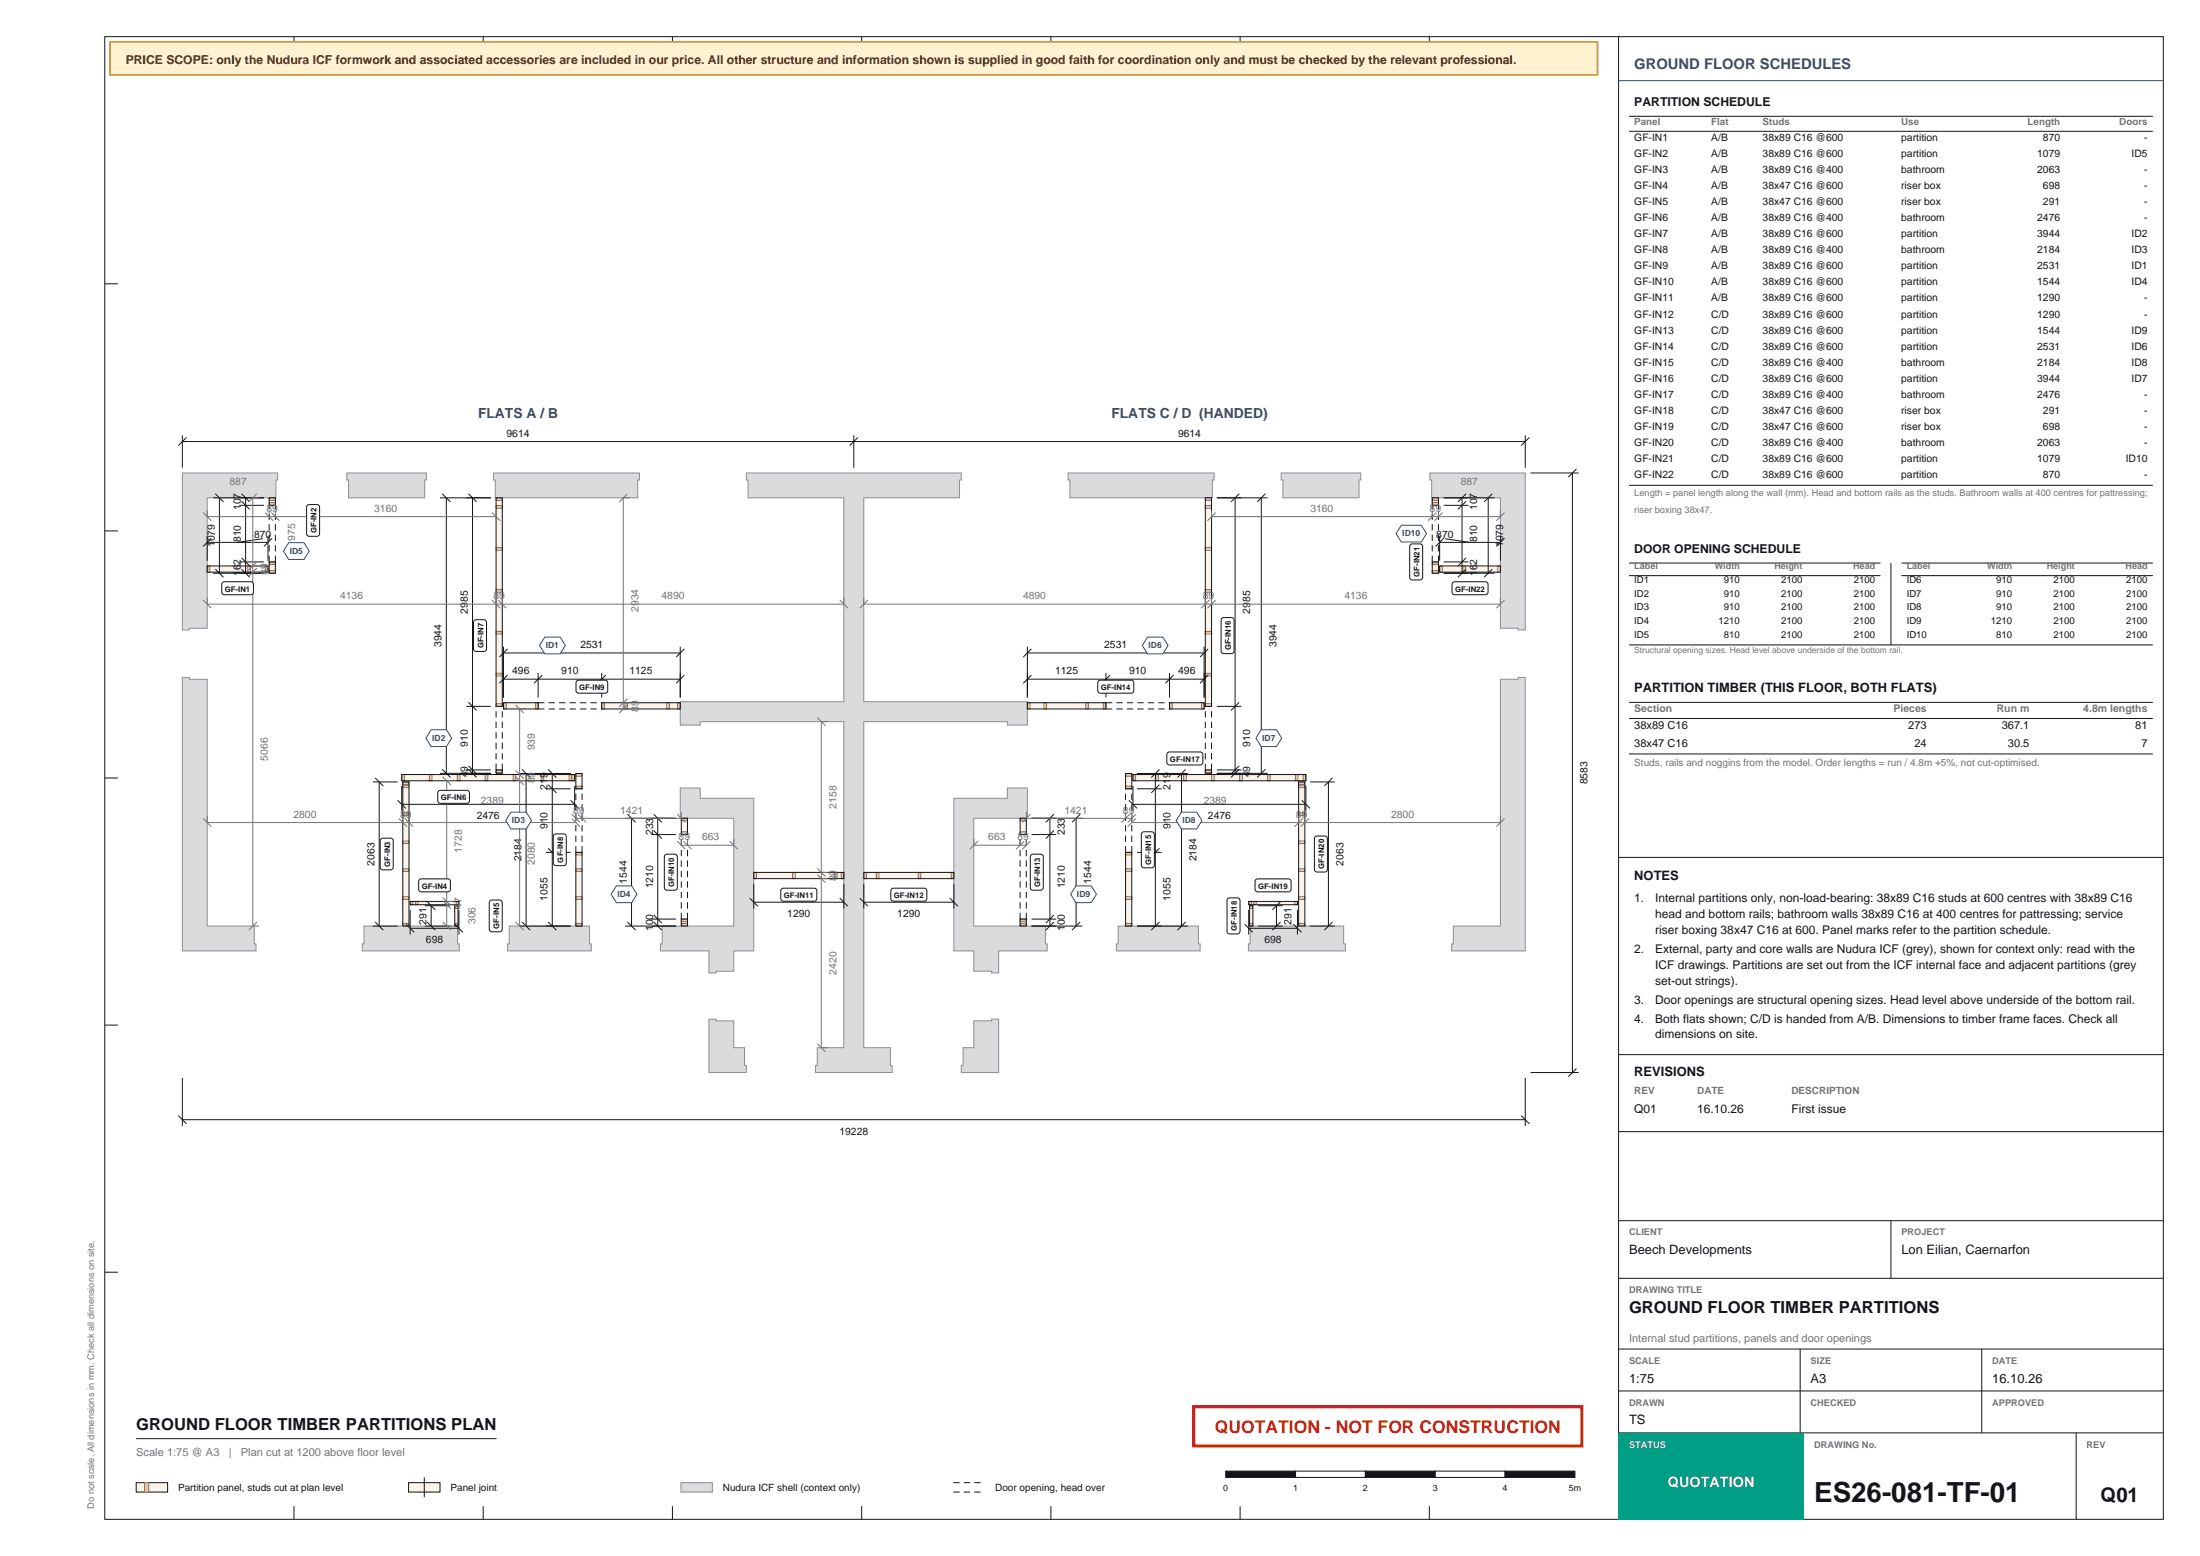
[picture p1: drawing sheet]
<svg xmlns="http://www.w3.org/2000/svg" width="420mm" height="297mm" viewBox="0 0 420 297" stroke-linecap="round" stroke-linejoin="round" font-family="sans-serif">
<g fill="none" stroke="#14141a" stroke-width=".19">
<path d="M20 7h393v283h-393zM56.1 7v2.5M92.3 7v2.5M128.4 7v2.5M164.5 7v2.5M200.6 7v2.5M236.8 7v2.5M272.9 7v2.5M309 7v283M20 54.2h2.5M20 101.3h2.5M20 148.5h2.5"/>
<path d="M20 195.7h2.5M20 242.8h2.5M56.1 287.5v2.5M92.3 287.5v2.5M128.4 287.5v2.5M164.5 287.5v2.5M200.6 287.5v2.5M236.8 287.5v2.5M272.9 287.5v2.5"/>
</g>
<path d="M21 8h284v6.3h-284z" fill-rule="evenodd" fill="#fff2d1" stroke="#cc8c1a" stroke-width=".3"/>
<g fill="#dbdbde" stroke="#8c8c94" stroke-width=".19">
<path d="M273 90.3h18.2v29.9h-1.4v-.3h-3.4v-24.9h-13.1v-3.4h-.3z" fill-rule="evenodd"/>
<path d="M286.4 129.7h3.4v-.4h1.4v52.2h-14.1v-1.3h.4v-3.4h8.9z" fill-rule="evenodd"/>
<path d="M244.6 90.3h15.2v1.3h-.4v3.4h-14.5v-3.4h-.3z" fill-rule="evenodd"/>
<path d="M238.7 176.8h17.8v3.4h.4v1.3h-18.6v-1.3h.4z" fill-rule="evenodd"/>
<path d="M203.9 90.3h27.9v1.3h-.4v3.4h-27.1v-3.4h-.4z" fill-rule="evenodd"/>
<path d="M213.5 176.8h15.3v3.4h.3v1.3h-16v-1.3h.4z" fill-rule="evenodd"/>
<path d="M182.1 152.4h10.2v-2h3.8v5.8h-10.2v20.6h13.7v3.4h.3v1.3h-9.2v4.2h-1.4v-.3h-3.4v-3.9h-3.8z" fill-rule="evenodd"/>
<path d="M142.5 90.3h41v1.3h-.3v3.4h-18.3v38.9h31.2v4.5h-3.8v-.7l-27.4 .1v62.2h5.1v3.4h.3v1.3h-14.6v-1.3h.3v-3.4h5.1v-62.2l-27.4-.1v.7h-3.8v-4.5h31.2v-38.9h-18.3v-3.4h-.3z" fill-rule="evenodd"/>
<path d="M185.9 194.9h3.4v-.4h1.4v10.2h-7.2v-1.3h.4v-3.4h2z" fill-rule="evenodd"/>
<path d="M129.9 150.4h3.8v2h10.2v29.1h-3.8v3.9h-3.4v.3h-1.4v-4.2h-9.2v-1.3h.3v-3.4h13.7v-20.6h-10.2z" fill-rule="evenodd"/>
<path d="M135.3 194.5h1.4v.4h3.4v5.1h2v3.4h.4v1.3h-7.2z" fill-rule="evenodd"/>
<path d="M94.2 90.3h27.9v1.3h-.4v3.4h-27.2v-3.4h-.3z" fill-rule="evenodd"/>
<path d="M97.2 176.8h15.3v3.4h.4v1.3h-16v-1.3h.3z" fill-rule="evenodd"/>
<path d="M69.5 176.8h17.8v3.4h.4v1.3h-18.5v-1.3h.3z" fill-rule="evenodd"/>
<path d="M66.2 90.3h15.2v1.3h-.3v3.4h-14.6v-3.4h-.3z" fill-rule="evenodd"/>
<path d="M34.8 90.3h18.2v1.3h-.3v3.4h-13.1v24.9h-3.4v.4h-1.4z" fill-rule="evenodd"/>
<path d="M34.8 129.3h1.4v.4h3.4v47.1h8.9v3.4h.4v1.3h-14.1z" fill-rule="evenodd"/>
</g>
<g fill="#faf5e8">
<path d="M96.1 134.1h6.6v1.2h-6.6z" fill-rule="evenodd"/>
<path d="M114.9 134.1h15v1.2h-15z" fill-rule="evenodd"/>
<path d="M94.7 147h1.2v.6h-1.2z" fill-rule="evenodd"/>
<path d="M94.7 95h1.2v39.8h-1.2z" fill-rule="evenodd"/>
<path d="M76.7 147.8h33v1.2h-33z" fill-rule="evenodd"/>
<path d="M76.9 149.3h1.2v27.5h-1.2z" fill-rule="evenodd"/>
<path d="M109.9 162.7h1.2v14.1h-1.2z" fill-rule="evenodd"/>
<path d="M109.9 147.6h1.2v3h-1.2z" fill-rule="evenodd"/>
<path d="M130.1 175.4h1.2v1.4h-1.2z" fill-rule="evenodd"/>
<path d="M130.1 156.2h1.2v3.1h-1.2z" fill-rule="evenodd"/>
<path d="M143.9 166.5h17.2v1.2h-17.2z" fill-rule="evenodd"/>
<path d="M51.4 107.3h1.2v2.1h-1.2z" fill-rule="evenodd"/>
<path d="M51.4 95h1.2v1.5h-1.2z" fill-rule="evenodd"/>
<path d="M39.6 108h11.6v1.2h-11.6z" fill-rule="evenodd"/>
<path d="M78.3 172.1h9.3v.6h-9.3z" fill-rule="evenodd"/>
<path d="M86.8 172.9h.6v3.9h-.6z" fill-rule="evenodd"/>
<path d="M196.1 134.1h15v1.2h-15z" fill-rule="evenodd"/>
<path d="M223.3 134.1h6.6v1.2h-6.6z" fill-rule="evenodd"/>
<path d="M230.1 147h1.2v.6h-1.2z" fill-rule="evenodd"/>
<path d="M230.1 95h1.2v39.8h-1.2z" fill-rule="evenodd"/>
<path d="M216.3 147.8h33v1.2h-33z" fill-rule="evenodd"/>
<path d="M247.9 149.3h1.2v27.5h-1.2z" fill-rule="evenodd"/>
<path d="M214.9 162.7h1.2v14.1h-1.2z" fill-rule="evenodd"/>
<path d="M214.9 147.6h1.2v3h-1.2z" fill-rule="evenodd"/>
<path d="M194.7 175.4h1.2v1.4h-1.2z" fill-rule="evenodd"/>
<path d="M194.7 156.2h1.2v3.1h-1.2z" fill-rule="evenodd"/>
<path d="M164.9 166.5h17.2v1.2h-17.2z" fill-rule="evenodd"/>
<path d="M273.4 107.3h1.2v2.1h-1.2z" fill-rule="evenodd"/>
<path d="M273.4 95h1.2v1.5h-1.2z" fill-rule="evenodd"/>
<path d="M274.8 108h11.6v1.2h-11.6z" fill-rule="evenodd"/>
<path d="M238.4 172.1h9.3v.6h-9.3z" fill-rule="evenodd"/>
<path d="M238.6 172.9h.6v3.9h-.6z" fill-rule="evenodd"/>
</g>
<g fill="#eddbb8" stroke="#9e7a4d" stroke-width=".19">
<path d="M76.7 147.8h.5v1.2h-.5z" fill-rule="evenodd"/>
<path d="M82 147.8h.5v1.2h-.5z" fill-rule="evenodd"/>
<path d="M87.3 147.8h.5v1.2h-.5z" fill-rule="evenodd"/>
<path d="M92.6 147.8h.5v1.2h-.5z" fill-rule="evenodd"/>
<path d="M98 147.8h.5v1.2h-.5z" fill-rule="evenodd"/>
<path d="M103.3 147.8h.5v1.2h-.5z" fill-rule="evenodd"/>
<path d="M108.6 147.8h.5v1.2h-.5z" fill-rule="evenodd"/>
<path d="M109.2 147.8h.5v1.2h-.5z" fill-rule="evenodd"/>
<path d="M130.1 176.3h1.2v.5h-1.2z" fill-rule="evenodd"/>
<path d="M130.1 156.2h1.2v.5h-1.2z" fill-rule="evenodd"/>
<path d="M130.1 175.4h1.2v.5h-1.2z" fill-rule="evenodd"/>
<path d="M130.1 158.8h1.2v.5h-1.2z" fill-rule="evenodd"/>
<path d="M94.7 128.5h1.2v.5h-1.2z" fill-rule="evenodd"/>
<path d="M94.7 120.5h1.2v.5h-1.2z" fill-rule="evenodd"/>
<path d="M94.7 112.5h1.2v.5h-1.2z" fill-rule="evenodd"/>
<path d="M94.7 104.5h1.2v.5h-1.2z" fill-rule="evenodd"/>
<path d="M94.7 96.5h1.2v.5h-1.2z" fill-rule="evenodd"/>
<path d="M94.7 95h1.2v.5h-1.2z" fill-rule="evenodd"/>
<path d="M94.7 147h1.2v.5h-1.2z" fill-rule="evenodd"/>
<path d="M94.7 134.3h1.2v.5h-1.2z" fill-rule="evenodd"/>
<path d="M78.3 172.1h.5v.6h-.5z" fill-rule="evenodd"/>
<path d="M79.3 172.1h.5v.6h-.5z" fill-rule="evenodd"/>
<path d="M87.1 172.1h.5v.6h-.5z" fill-rule="evenodd"/>
<path d="M39.6 108h.5v1.2h-.5z" fill-rule="evenodd"/>
<path d="M47.3 108h.5v1.2h-.5z" fill-rule="evenodd"/>
<path d="M50.7 108h.5v1.2h-.5z" fill-rule="evenodd"/>
<path d="M96.1 134.1h.5v1.2h-.5z" fill-rule="evenodd"/>
<path d="M119.3 134.1h.5v1.2h-.5z" fill-rule="evenodd"/>
<path d="M127.3 134.1h.5v1.2h-.5z" fill-rule="evenodd"/>
<path d="M129.4 134.1h.5v1.2h-.5z" fill-rule="evenodd"/>
<path d="M102.2 134.1h.5v1.2h-.5z" fill-rule="evenodd"/>
<path d="M114.9 134.1h.5v1.2h-.5z" fill-rule="evenodd"/>
<path d="M143.9 166.5h.5v1.2h-.5z" fill-rule="evenodd"/>
<path d="M151.3 166.5h.5v1.2h-.5z" fill-rule="evenodd"/>
<path d="M159.3 166.5h.5v1.2h-.5z" fill-rule="evenodd"/>
<path d="M160.6 166.5h.5v1.2h-.5z" fill-rule="evenodd"/>
<path d="M86.8 176.3h.6v.5h-.6z" fill-rule="evenodd"/>
<path d="M86.8 172.9h.6v.5h-.6z" fill-rule="evenodd"/>
<path d="M76.9 176.3h1.2v.5h-1.2z" fill-rule="evenodd"/>
<path d="M76.9 171.2h1.2v.5h-1.2z" fill-rule="evenodd"/>
<path d="M76.9 165.8h1.2v.6h-1.2z" fill-rule="evenodd"/>
<path d="M76.9 160.5h1.2v.5h-1.2z" fill-rule="evenodd"/>
<path d="M76.9 155.2h1.2v.5h-1.2z" fill-rule="evenodd"/>
<path d="M76.9 149.8h1.2v.6h-1.2z" fill-rule="evenodd"/>
<path d="M76.9 149.3h1.2v.5h-1.2z" fill-rule="evenodd"/>
<path d="M109.9 176.3h1.2v.5h-1.2z" fill-rule="evenodd"/>
<path d="M109.9 171.2h1.2v.5h-1.2z" fill-rule="evenodd"/>
<path d="M109.9 165.8h1.2v.6h-1.2z" fill-rule="evenodd"/>
<path d="M109.9 147.6h1.2v.5h-1.2z" fill-rule="evenodd"/>
<path d="M109.9 162.7h1.2v.5h-1.2z" fill-rule="evenodd"/>
<path d="M109.9 150.1h1.2v.5h-1.2z" fill-rule="evenodd"/>
<path d="M51.4 108.9h1.2v.5h-1.2z" fill-rule="evenodd"/>
<path d="M51.4 95h1.2v.5h-1.2z" fill-rule="evenodd"/>
<path d="M51.4 107.3h1.2v.5h-1.2z" fill-rule="evenodd"/>
<path d="M51.4 95.9h1.2v.6h-1.2z" fill-rule="evenodd"/>
<path d="M274.8 108h.5v1.2h-.5z" fill-rule="evenodd"/>
<path d="M279.3 108h.5v1.2h-.5z" fill-rule="evenodd"/>
<path d="M285.9 108h.5v1.2h-.5z" fill-rule="evenodd"/>
<path d="M273.4 108.9h1.2v.5h-1.2z" fill-rule="evenodd"/>
<path d="M273.4 95h1.2v.5h-1.2z" fill-rule="evenodd"/>
<path d="M273.4 107.3h1.2v.5h-1.2z" fill-rule="evenodd"/>
<path d="M273.4 95.9h1.2v.6h-1.2z" fill-rule="evenodd"/>
<path d="M238.4 172.1h.5v.6h-.5z" fill-rule="evenodd"/>
<path d="M239.3 172.1h.5v.6h-.5z" fill-rule="evenodd"/>
<path d="M247.2 172.1h.5v.6h-.5z" fill-rule="evenodd"/>
<path d="M238.6 176.3h.6v.5h-.6z" fill-rule="evenodd"/>
<path d="M238.6 172.9h.6v.5h-.6z" fill-rule="evenodd"/>
<path d="M216.3 147.8h.5v1.2h-.5z" fill-rule="evenodd"/>
<path d="M220.6 147.8h.5v1.2h-.5z" fill-rule="evenodd"/>
<path d="M226 147.8h.5v1.2h-.5z" fill-rule="evenodd"/>
<path d="M231.3 147.8h.5v1.2h-.5z" fill-rule="evenodd"/>
<path d="M236.6 147.8h.5v1.2h-.5z" fill-rule="evenodd"/>
<path d="M242 147.8h.5v1.2h-.5z" fill-rule="evenodd"/>
<path d="M247.3 147.8h.5v1.2h-.5z" fill-rule="evenodd"/>
<path d="M248.8 147.8h.5v1.2h-.5z" fill-rule="evenodd"/>
<path d="M247.9 176.3h1.2v.5h-1.2z" fill-rule="evenodd"/>
<path d="M247.9 171.2h1.2v.5h-1.2z" fill-rule="evenodd"/>
<path d="M247.9 165.8h1.2v.6h-1.2z" fill-rule="evenodd"/>
<path d="M247.9 160.5h1.2v.5h-1.2z" fill-rule="evenodd"/>
<path d="M247.9 155.2h1.2v.5h-1.2z" fill-rule="evenodd"/>
<path d="M247.9 149.8h1.2v.6h-1.2z" fill-rule="evenodd"/>
<path d="M247.9 149.3h1.2v.5h-1.2z" fill-rule="evenodd"/>
<path d="M194.7 176.3h1.2v.5h-1.2z" fill-rule="evenodd"/>
<path d="M194.7 156.2h1.2v.5h-1.2z" fill-rule="evenodd"/>
<path d="M194.7 175.4h1.2v.5h-1.2z" fill-rule="evenodd"/>
<path d="M194.7 158.8h1.2v.5h-1.2z" fill-rule="evenodd"/>
<path d="M214.9 176.3h1.2v.5h-1.2z" fill-rule="evenodd"/>
<path d="M214.9 171.2h1.2v.5h-1.2z" fill-rule="evenodd"/>
<path d="M214.9 165.8h1.2v.6h-1.2z" fill-rule="evenodd"/>
<path d="M214.9 147.6h1.2v.5h-1.2z" fill-rule="evenodd"/>
<path d="M214.9 162.7h1.2v.5h-1.2z" fill-rule="evenodd"/>
<path d="M214.9 150.1h1.2v.5h-1.2z" fill-rule="evenodd"/>
<path d="M230.1 128.5h1.2v.5h-1.2z" fill-rule="evenodd"/>
<path d="M230.1 120.5h1.2v.5h-1.2z" fill-rule="evenodd"/>
<path d="M230.1 112.5h1.2v.5h-1.2z" fill-rule="evenodd"/>
<path d="M230.1 104.5h1.2v.5h-1.2z" fill-rule="evenodd"/>
<path d="M230.1 96.5h1.2v.5h-1.2z" fill-rule="evenodd"/>
<path d="M230.1 95h1.2v.5h-1.2z" fill-rule="evenodd"/>
<path d="M230.1 147h1.2v.5h-1.2z" fill-rule="evenodd"/>
<path d="M230.1 134.3h1.2v.5h-1.2z" fill-rule="evenodd"/>
<path d="M196.1 134.1h.5v1.2h-.5z" fill-rule="evenodd"/>
<path d="M199.3 134.1h.5v1.2h-.5z" fill-rule="evenodd"/>
<path d="M207.3 134.1h.5v1.2h-.5z" fill-rule="evenodd"/>
<path d="M229.4 134.1h.5v1.2h-.5z" fill-rule="evenodd"/>
<path d="M210.6 134.1h.5v1.2h-.5z" fill-rule="evenodd"/>
<path d="M223.3 134.1h.5v1.2h-.5z" fill-rule="evenodd"/>
<path d="M164.9 166.5h.5v1.2h-.5z" fill-rule="evenodd"/>
<path d="M167.3 166.5h.5v1.2h-.5z" fill-rule="evenodd"/>
<path d="M175.3 166.5h.5v1.2h-.5z" fill-rule="evenodd"/>
<path d="M181.6 166.5h.5v1.2h-.5z" fill-rule="evenodd"/>
</g>
<g fill="none" stroke="#14141a" stroke-width=".19">
<path d="M34.8 83.1v6.2M34.8 84.3h256.4M35.6 83.5l-1.6 1.6M40.7 95h9.7M41.1 94.2l1.6 1.6M41.9 95v14.4M45.7 96.5h4.7M46.1 95.7l1.6 1.5M46.1 94.2l1.6 1.6M46.9 95v14.4M51.4 95h1.2v1.5h-1.2zM84 95h9.7"/>
<path d="M84.4 94.2l1.6 1.6M85.2 95v52.6M89.4 94.2l1.6 1.6M90.2 95v52.6M94.7 95h1.2v39.8h-1.2zM163 83.1v6.2M163.8 83.5l-1.6 1.6M230.1 95h1.2v39.8h-1.2zM232.3 95h9.7M235.8 95v52.6M236.6 94.2l-1.6 1.6M240.8 95v52.6"/>
<path d="M241.6 94.2l-1.6 1.6M273.4 95h1.2v1.5h-1.2zM275.6 95h9.7M275.6 96.5h4.7M279.1 95v14.4M279.9 95.7l-1.6 1.5M279.9 94.2l-1.6 1.6M284.1 95v14.4M284.9 94.2l-1.6 1.6M291.2 83.1v6.2M292 83.5l-1.6 1.6M292.2 90.3h9.2"/>
<path d="M300.2 90.3v114.4M301 89.5l-1.6 1.6M39.6 108h11.6v1.2h-11.6zM39.6 102.3v4.7M39.6 103.5h11.6M40.3 102.7l-1.5 1.6M40.7 109.4h9.7M41.1 108.6l1.6 1.6M45.7 107.3h4.7M46.1 108.6l1.6 1.6M46.1 106.5l1.6 1.5M50.2 102.8l-4.8 .7"/>
<path d="M51.2 102.3v4.7M51.4 107.3h1.2v2.1h-1.2zM51.9 102.7l-1.5 1.6M273.4 107.3h1.2v2.1h-1.2zM274.8 108h11.6v1.2h-11.6zM274.8 103.5h11.6M274.8 102.3v4.7M275.6 109.4h9.7M275.6 107.3h4.7M275.6 102.7l-1.5 1.6M275.8 102.8l4.8 .7M279.9 108.6l-1.6 1.6"/>
<path d="M279.9 106.5l-1.6 1.5M284.9 108.6l-1.6 1.6M286.4 102.3v4.7M287.2 102.7l-1.5 1.6M89 134.8h4.7M89.4 134l1.6 1.6M96.1 134.1h6.6v1.2h-6.6zM96.1 123.4v9.7M96.1 129.6h33.8M96.1 124.6h33.8M96.9 128.9l-1.6 1.5M96.9 123.9l-1.6 1.5"/>
<path d="M102.7 128.4v4.7M103.5 128.9l-1.5 1.5M114.9 134.1h15v1.2h-15zM114.9 128.4v4.7M115.6 128.9l-1.5 1.5M129.9 123.4v9.7M130.6 128.9l-1.5 1.5M130.6 123.9l-1.5 1.5M196.1 134.1h15v1.2h-15zM196.1 129.6h33.8M196.1 124.6h33.8M196.1 123.4v9.7"/>
<path d="M196.9 128.9l-1.5 1.5M196.9 123.9l-1.5 1.5M211.1 128.4v4.7M211.9 128.9l-1.5 1.5M223.3 134.1h6.6v1.2h-6.6zM223.3 128.4v4.7M224 128.9l-1.5 1.5M229.9 123.4v9.7M230.7 128.9l-1.6 1.5M230.7 123.9l-1.6 1.5M232.3 134.8h4.7M236.6 134l-1.6 1.6"/>
<path d="M71.2 149.3h4.7M71.6 148.5l1.6 1.5M72.4 149.3v27.5M75.9 152.7l1.6 1.6M76.7 147.8h33v1.2h-33zM76.7 150v4.7M76.7 153.5h33M76.9 149.3h1.2v27.5h-1.2zM84 147.6h9.7M84.4 146.8l1.6 1.6M89 147h4.7M89.4 146.8l1.6 1.6"/>
<path d="M89.4 146.2l1.6 1.5M94.7 147h1.2v.6h-1.2zM99.2 147.6h9.7M99.7 146.9l1.5 1.5M100.4 147.6v29.2M104.2 150.6h4.7M104.7 149.8l1.5 1.5M104.7 146.9l1.5 1.5M105.4 147.6v29.2M108.9 152.7l1.6 1.6M109.7 150v4.7M109.9 147.6h1.2v3h-1.2z"/>
<path d="M119.4 156.2h9.7M119.8 155.4l1.5 1.6M120.6 156.2v20.6M124.4 159.3h4.7M124.8 158.5l1.5 1.6M124.8 155.4l1.5 1.6M125.6 156.2v20.6M130.1 156.2h1.2v3.1h-1.2zM194.7 156.2h1.2v3.1h-1.2zM196.9 159.3h4.7M196.9 156.2h9.7M200.4 156.2v20.6"/>
<path d="M201.2 158.5l-1.5 1.6M201.2 155.4l-1.5 1.6M205.4 156.2v20.6M206.2 155.4l-1.5 1.6M214.9 147.6h1.2v3h-1.2zM215.5 152.7l1.6 1.6M216.3 147.8h33v1.2h-33zM216.3 153.5h33M216.3 150v4.7M217.1 147.6h9.7M217.1 150.6h4.7M220.6 147.6v29.2"/>
<path d="M221.3 149.8l-1.5 1.5M221.3 146.9l-1.5 1.5M225.6 147.6v29.2M226.3 146.9l-1.5 1.5M230.1 147h1.2v.6h-1.2zM232.3 147.6h9.7M232.3 147h4.7M236.6 146.8l-1.6 1.6M236.6 146.2l-1.6 1.5M241.6 146.8l-1.6 1.6M247.9 149.3h1.2v27.5h-1.2zM248.5 152.7l1.6 1.6"/>
<path d="M249.3 150v4.7M250.1 149.3h4.7M253.6 149.3v27.5M254.4 148.5l-1.6 1.5M71.2 176.8h4.7M71.6 176l1.6 1.5M77.5 176.4l1.6 1.6M78.3 172.1h9.3v.6h-9.3zM78.3 173.7v4.7M78.3 177.2h9.3M81.1 176.8h4.7M81.1 172.9h4.7"/>
<path d="M81.5 176l1.6 1.5M81.5 172.1l1.6 1.6M82.3 172.9v3.9M86.8 172.9h.6v3.9h-.6zM86.8 176.4l1.6 1.6M87.6 173.7v4.7M99.2 176.8h9.7M99.7 176l1.5 1.5M104.2 162.7h4.7M104.7 176l1.5 1.5M104.7 161.9l1.5 1.6M109.9 162.7h1.2v14.1h-1.2z"/>
<path d="M119.4 176.8h9.7M119.8 176l1.5 1.5M124.4 175.4h4.7M124.8 176l1.5 1.5M124.8 174.6l1.5 1.6M130.1 175.4h1.2v1.4h-1.2zM143.1 171.4l1.6 1.6M143.9 166.5h17.2v1.2h-17.2zM143.9 168.7v4.7M143.9 172.2h17.2M160.3 171.4l1.6 1.6M161.1 168.7v4.7"/>
<path d="M164.1 171.4l1.6 1.6M164.9 166.5h17.2v1.2h-17.2zM164.9 172.2h17.2M164.9 168.7v4.7M181.3 171.4l1.6 1.6M182.1 168.7v4.7M194.7 175.4h1.2v1.4h-1.2zM196.9 176.8h9.7M196.9 175.4h4.7M201.2 176l-1.5 1.5M201.2 174.6l-1.5 1.6M206.2 176l-1.5 1.5"/>
<path d="M214.9 162.7h1.2v14.1h-1.2zM217.1 176.8h9.7M217.1 162.7h4.7M221.3 176l-1.5 1.5M221.3 161.9l-1.5 1.6M226.3 176l-1.5 1.5M237.6 176.4l1.6 1.6M238.4 172.1h9.3v.6h-9.3zM238.4 177.2h9.3M238.4 173.7v4.7M238.6 172.9h.6v3.9h-.6zM240.2 176.8h4.7"/>
<path d="M240.2 172.9h4.7M243.7 172.9v3.9M244.5 176l-1.6 1.5M244.5 172.1l-1.6 1.6M246.9 176.4l1.6 1.6M247.7 173.7v4.7M250.1 176.8h4.7M254.4 176l-1.6 1.5M34 212.9l1.6 1.6M34.8 205.7v9.2M34.8 213.7h256.4M290.4 212.9l1.6 1.6"/>
<path d="M291.2 205.7v9.2M292.2 204.7h9.2M301 203.9l-1.6 1.6"/>
</g>
<g fill="none" stroke="#14141a" stroke-width=".19" stroke-dasharray="1.2 .8" stroke-linecap="butt">
<path d="M51.4 107.3v-10.8M52.6 107.3v-10.8M273.4 107.3v-10.8M274.6 107.3v-10.8M102.7 135.3h12.2M102.7 134.1h12.2M211.1 135.3h12.2M211.1 134.1h12.2M94.7 147v-12.2M95.9 147v-12.2M230.1 147v-12.2M231.3 147v-12.2"/>
<path d="M109.9 162.7v-12.1M111.1 162.7v-12.1M130.1 175.4v-16.1M131.3 175.4v-16.1M194.7 175.4v-16.1M195.9 175.4v-16.1M214.9 162.7v-12.1M216.1 162.7v-12.1"/>
</g>
<g fill="none" stroke="#73737a" stroke-width=".19">
<path d="M38.8 97.8l1.5 1.6M39.6 97.4v1.2h55.1v-1.2M49 94.2l-1.5 1.6M49.5 95h-1.2v81.8h1.2M50.6 97.8l1.6 1.6M51.4 97.4v1.2M51.8 97.8l1.6 1.6M52.6 97.4v1.2M93.9 97.8l1.6 1.6M119.8 94.2l-1.6 1.6M120.2 95h-1.2v40.3h1.2M231.3 97.4v1.2h55.1v-1.2"/>
<path d="M232.1 97.8l-1.6 1.6M273.4 97.4v1.2M274.2 97.8l-1.6 1.6M274.6 97.4v1.2M275.4 97.8l-1.6 1.6M287.2 97.8l-1.5 1.6M38.8 114.5l1.5 1.6M39.6 114.1v1.2h121.5v-1.2M48.3 109.2h1.2M48.3 108h1.2M49 108.4l-1.5 1.6M49 107.2l-1.5 1.6"/>
<path d="M93.9 114.5l1.6 1.6M94.7 114.1v1.2M95.1 114.5l1.6 1.6M95.9 114.1v1.2M160.3 114.5l1.6 1.6M164.9 114.1v1.2h121.5v-1.2M165.7 114.5l-1.6 1.6M230.1 114.1v1.2M230.9 114.5l-1.6 1.6M231.3 114.1v1.2M232.1 114.5l-1.6 1.6M287.2 114.5l-1.5 1.6"/>
<path d="M98.4 134.5l1.6 1.6M100.4 135.3h-1.2v41.5h1.2M119 134.1h1.2M119.8 134.5l-1.6 1.6M119.8 133.4l-1.6 1.5M156 137l1.6 1.5M158 137.7h-1.2v62.3h1.2M38.8 156.2l1.5 1.6M76.1 156.2l1.6 1.6M76.9 155.8v1.2M77.3 156.2l1.6 1.6M78.1 155.8v1.2"/>
<path d="M84.5 148.2l1.6 1.6M86.5 149h-1.2v27.8h1.2M98.4 147.1l1.6 1.5M98.4 148.2l1.6 1.6M99.2 147.8h1.2M99.2 149h1.2M109.2 156.2l1.5 1.6M109.2 155.4l1.5 1.6M109.9 155v2h-70.3v-1.2M110.3 155.4l1.6 1.6M111.1 155v1.2M129.3 155.4l1.5 1.6"/>
<path d="M130.1 155v1.2h-20.2M195.9 155v1.2h20.2M196.7 155.4l-1.5 1.6M214.9 155v1.2M215.7 155.4l-1.6 1.6M216.1 155v2h70.3v-1.2M216.8 156.2l-1.5 1.6M216.8 155.4l-1.5 1.6M247.9 155.8v1.2M248.7 156.2l-1.6 1.6M249.1 155.8v1.2M249.9 156.2l-1.6 1.6"/>
<path d="M287.2 156.2l-1.5 1.6M49 176l-1.5 1.5M84.5 171.3l1.6 1.5M84.5 171.9l1.6 1.6M84.5 176l1.6 1.5M85.3 172.1h1.2M85.3 172.7h1.2M98.4 176l1.6 1.5M129.3 160.6l1.5 1.5M130.1 160.1v1.2h10v-1.2M130.5 160.6l1.5 1.5M131.3 160.1v1.2"/>
<path d="M139.3 160.6l1.6 1.5M156 165.7l1.6 1.6M156 166.9l1.6 1.6M156.8 166.5h1.2M156.8 167.7h1.2M185.9 160.1v1.2h10v-1.2M186.7 160.6l-1.6 1.5M194.7 160.1v1.2M195.5 160.6l-1.5 1.5M196.7 160.6l-1.5 1.5M156 199.2l1.6 1.6"/>
</g>
<g fill="#fff" stroke="#17458c" stroke-width=".19">
<path d="M104 121.6h2.9l1 1.6-1 1.6h-2.9l-1-1.6z" fill-rule="evenodd"/>
<path d="M82.3 139.3h2.9l1 1.6-1 1.6h-2.9l-1-1.6z" fill-rule="evenodd"/>
<path d="M97.5 155h3l1 1.6-1 1.6h-3l-1-1.6z" fill-rule="evenodd"/>
<path d="M117.7 169.1h2.9l1 1.6-1 1.6h-2.9l-1-1.6z" fill-rule="evenodd"/>
<path d="M55.1 103.6h2.9l1 1.6-1 1.6h-2.9l-1-1.6z" fill-rule="evenodd"/>
<path d="M219.1 121.6h2.9l1 1.6-1 1.6h-2.9l-1-1.6z" fill-rule="evenodd"/>
<path d="M240.8 139.3h2.9l1 1.6-1 1.6h-2.9l-1-1.6z" fill-rule="evenodd"/>
<path d="M225.5 155h3l1 1.6-1 1.6h-3l-1-1.6z" fill-rule="evenodd"/>
<path d="M205.4 169.1h2.9l1 1.6-1 1.6h-2.9l-1-1.6z" fill-rule="evenodd"/>
<path d="M267.5 100.3h3.8l1 1.6-1 1.6h-3.8l-1-1.6z" fill-rule="evenodd"/>
</g>
<g fill="#fff" stroke="#14141a" stroke-width=".19">
<path d="M110.2 129.9h5.6l.2 .4v1.8l-.5 .2-5.3-.1-.2-.4v-1.5z" fill-rule="evenodd"/>
<path d="M90.5 118.5l.4-.2h1.5l.4 .2 .1 5.3-.3 .5h-1.7l-.4-.2z" fill-rule="evenodd"/>
<path d="M83.8 150.9h5.6l.2 .5v1.7l-.5 .2h-5.3l-.2-.5v-1.4z" fill-rule="evenodd"/>
<path d="M72.7 160.2l.4-.2h1.5l.4 .2 .1 5.3-.3 .5h-1.7l-.4-.2z" fill-rule="evenodd"/>
<path d="M105.7 159.4l.4-.2h1.5l.4 .2 .1 5.3-.2 .5h-1.8l-.4-.2z" fill-rule="evenodd"/>
<path d="M126.9 163.3l.4-.3h1.5l.4 .3 .1 6.1-.2 .4-1.8 .1-.4-.2z" fill-rule="evenodd"/>
<path d="M149.3 169.6h6.4l.2 .4v1.8l-.5 .2-6.1-.1-.2-.4v-1.5z" fill-rule="evenodd"/>
<path d="M58.6 96.6l.4-.3h1.5l.4 .3 .1 5.3-.2 .4-1.8 .1-.4-.3z" fill-rule="evenodd"/>
<path d="M42.6 111.1h5.5l.3 .4-.1 1.8-.4 .2h-5.3l-.3-.5v-1.5z" fill-rule="evenodd"/>
<path d="M80.2 167.8h5.5l.3 .5-.1 1.7-.4 .2h-5.3l-.3-.5v-1.4z" fill-rule="evenodd"/>
<path d="M93.5 172l.4-.2h1.5l.4 .2 .1 5.4-.3 .4-1.7 .1-.4-.3z" fill-rule="evenodd"/>
<path d="M209.8 129.9h6.4l.2 .4v1.8l-.5 .2-6.1-.1-.2-.4v-1.5z" fill-rule="evenodd"/>
<path d="M233.2 118.1l.4-.2h1.5l.4 .2 .1 6.2-.2 .4-1.8 .1-.4-.3z" fill-rule="evenodd"/>
<path d="M223 143.6h6.4l.2 .4v1.8l-.5 .2-6.1-.1-.2-.4v-1.5z" fill-rule="evenodd"/>
<path d="M251 159.8l.4-.2h1.5l.4 .2 .1 6.1-.2 .5h-1.8l-.4-.2z" fill-rule="evenodd"/>
<path d="M218 159l.4-.2h1.5l.4 .2 .1 6.1-.3 .5h-1.7l-.4-.2z" fill-rule="evenodd"/>
<path d="M196.8 163.3l.4-.3h1.5l.4 .3 .1 6.1-.3 .4-1.7 .1-.4-.2z" fill-rule="evenodd"/>
<path d="M170.3 169.6h6.4l.2 .4v1.8l-.5 .2-6.1-.1-.2-.4v-1.5z" fill-rule="evenodd"/>
<path d="M269.2 104.1l.4-.3h1.5l.4 .3 .1 6.1-.2 .4-1.8 .1-.4-.3z" fill-rule="evenodd"/>
<path d="M277.4 111.1h6.4l.3 .4-.1 1.8-.4 .2h-6.2l-.2-.5v-1.5z" fill-rule="evenodd"/>
<path d="M239.8 167.8h6.4l.3 .5-.1 1.7-.4 .2h-6.2l-.2-.5v-1.4z" fill-rule="evenodd"/>
<path d="M234.3 171.6l.5-.2h1.4l.5 .2v6.2l-.2 .4-1.7 .1-.5-.3z" fill-rule="evenodd"/>
</g>
<path d="M26 274.6h68.8" fill="none" stroke="#14141a" stroke-width=".19"/>
<path d="M234 280.8h13.3v1.2h-13.3z" fill-rule="evenodd" fill="#14141a" stroke="#14141a" stroke-width=".19"/>
<path d="M247.3 280.8h13.4v1.2h-13.4z" fill-rule="evenodd" fill="#fff" stroke="#14141a" stroke-width=".19"/>
<path d="M260.7 280.8h13.3v1.2h-13.3z" fill-rule="evenodd" fill="#14141a" stroke="#14141a" stroke-width=".19"/>
<path d="M274 280.8h13.3v1.2h-13.3z" fill-rule="evenodd" fill="#fff" stroke="#14141a" stroke-width=".19"/>
<path d="M287.3 280.8h13.4v1.2h-13.4z" fill-rule="evenodd" fill="#14141a" stroke="#14141a" stroke-width=".19"/>
<path d="M26 283h6v1.8h-6z" fill-rule="evenodd" fill="#faf5e8" stroke="#14141a" stroke-width=".19"/>
<path d="M27.6 283h.8v1.8h-.8z" fill-rule="evenodd" fill="#eddbb8" stroke="#9e7a4d" stroke-width=".19"/>
<path d="M78 283h6v1.8h-6z" fill-rule="evenodd" fill="#faf5e8" stroke="#14141a" stroke-width=".19"/>
<path d="M81 282v3.8" fill="none" stroke="#14141a" stroke-width=".19"/>
<path d="M130 283h6v1.8h-6z" fill-rule="evenodd" fill="#dbdbde" stroke="#8c8c94" stroke-width=".19"/>
<path d="M182 284.8h6M182 283h6" fill="none" stroke="#14141a" stroke-width=".19" stroke-dasharray="1.2 .8" stroke-linecap="butt"/>
<path d="M227.9 268.5h74.1v7.5h-74.1z" fill-rule="evenodd" fill="#fff" stroke="#c71a1f" stroke-width=".6"/>
<path d="M309 15.4h104" fill="none" stroke="#17458c" stroke-width=".19"/>
<g fill="none" stroke="#14141a" stroke-width=".19">
<path d="M311 22.2h100M311 25.1h100M311 92.6h100M311 107.5h48M311 109.9h48M361 107.5v15.6M363 107.5h48M363 109.9h48M311 123.1h100M311 134.1h100M311 137.1h100M311 143.9h100"/>
<path d="M309 163.7h104M309 201.3h104M309 216h104M309 233h104M361 233v11M309 244h104M309 257.5h104M343.7 257.5v16M378.3 257.5v16M309 265.5h104M309 273.5h104"/>
</g>
<path d="M309 273.5h35.4v16.5h-35.4z" fill-rule="evenodd" fill="#009e85"/>
<path d="M396.4 273.5v16.5" fill="none" stroke="#14141a" stroke-width=".19"/>
<text font-size="5.3" fill="#14141a" x="346.4" y="286.6">ES26-081-TF-01</text>
<text font-size="3.9" fill="#14141a" x="401" y="286.6">Q01</text>
<text font-size="3.4" fill="#c71a1f" x="231.9" y="273.5">QUOTATION - NOT FOR CONSTRUCTION</text>
<g font-size="3.2" fill="#14141a">
<text x="311" y="250.6">GROUND FLOOR TIMBER PARTITIONS</text>
<text x="26" y="273">GROUND FLOOR TIMBER PARTITIONS PLAN</text>
</g>
<text font-size="2.8" fill="#17458c" x="312" y="13.2">GROUND FLOOR SCHEDULES</text>
<text font-size="2.8" fill="#fff" x="318.4" y="283.8">QUOTATION</text>
<g font-size="2.6" fill="#17458c">
<text x="91.3" y="79.8">FLATS A / B</text>
<text x="212.2" y="79.8">FLATS C / D (HANDED)</text>
</g>
<g font-size="2.5" fill="#14141a">
<text x="312" y="132.1">PARTITION TIMBER (THIS FLOOR, BOTH FLATS)</text>
<text x="312" y="168">NOTES</text>
<text x="312" y="205.3">REVISIONS</text>
<text x="311" y="239.4">Beech Developments</text>
<text x="363" y="239.4">Lon Eilian, Caernarfon</text>
<text x="311" y="263.9">1:75</text>
<text x="345.7" y="263.9">A3</text>
<text x="380.3" y="263.9">16.10.26</text>
<text x="311" y="271.9">TS</text>
</g>
<text font-size="2.3" fill="#593805" x="24" y="12.2">PRICE SCOPE: only the Nudura ICF formwork and associated accessories are included in our price. All other structure and information shown is supplied in good faith for coordination only and must be checked by the relevant professional.</text>
<g font-size="2.3" fill="#14141a">
<text x="312" y="20.2">PARTITION SCHEDULE</text>
<text x="312" y="105.5">DOOR OPENING SCHEDULE</text>
<text x="312" y="172.2">1.</text>
<text x="316" y="172.2">Internal partitions only, non-load-bearing: 38x89 C16 studs at 600 centres with 38x89 C16</text>
<text x="316" y="175.2">head and bottom rails; bathroom walls 38x89 C16 at 400 centres for pattressing; service</text>
<text x="316" y="178.2">riser boxing 38x47 C16 at 600. Panel marks refer to the partition schedule.</text>
<text x="312" y="181.9">2.</text>
<text x="316" y="181.9">External, party and core walls are Nudura ICF (grey), shown for context only: read with the</text>
<text x="316" y="184.9">ICF drawings. Partitions are set out from the ICF internal face and adjacent partitions (grey</text>
<text x="312" y="191.5">3.</text>
<text x="316" y="187.9">set-out strings).</text>
<text x="316" y="191.5">Door openings are structural opening sizes. Head level above underside of the bottom rail.</text>
<text x="312" y="195.2">4.</text>
<text x="316" y="195.2">Both flats shown; C/D is handed from A/B. Dimensions to timber frame faces. Check all</text>
<text x="316" y="198.2">dimensions on site.</text>
<text x="312" y="212.5">Q01</text>
<text x="324" y="212.5">16.10.26</text>
<text x="342" y="212.5">First issue</text>
</g>
<g font-size="2.1" fill="#14141a">
<text x="312" y="139.2">38x89 C16</text>
<text x="312" y="142.5">38x47 C16</text>
<text x="364.3" y="139.2">273</text>
<text x="365.5" y="142.5">24</text>
<text x="382.1" y="139.2">367.1</text>
<text x="383.3" y="142.5">30.5</text>
<text x="407.6" y="139.2">81</text>
<text x="408.8" y="142.5">7</text>
</g>
<g font-size="2.1" fill="#73737a">
<text x="311" y="256.1">Internal stud partitions, panels and door openings</text>
<text x="26" y="278">Scale 1:75 @ A3</text>
<text x="43.7" y="278">|</text>
<text x="46" y="278">Plan cut at 1200 above floor level</text>
</g>
<g font-size="2" fill="#14141a">
<text x="312" y="26.9">GF-IN1</text>
<text x="312" y="30">GF-IN2</text>
<text x="326.7" y="26.9">A/B</text>
<text x="326.7" y="30">A/B</text>
<text x="336.5" y="26.9">38x89 C16 @600</text>
<text x="336.5" y="30">38x89 C16 @600</text>
<text x="363" y="26.9">partition</text>
<text x="363" y="30">partition</text>
<text x="388.9" y="30">1079</text>
<text x="390" y="26.9">870</text>
<text x="406.9" y="30">ID5</text>
<text x="409.3" y="26.9">-</text>
<text x="312" y="33">GF-IN3</text>
<text x="326.7" y="33">A/B</text>
<text x="336.5" y="33">38x89 C16 @400</text>
<text x="363" y="33">bathroom</text>
<text x="388.9" y="33">2063</text>
<text x="409.3" y="33">-</text>
<text x="312" y="36.1">GF-IN4</text>
<text x="312" y="39.2">GF-IN5</text>
<text x="326.7" y="36.1">A/B</text>
<text x="326.7" y="39.2">A/B</text>
<text x="336.5" y="36.1">38x47 C16 @600</text>
<text x="336.5" y="39.2">38x47 C16 @600</text>
<text x="363" y="36.1">riser box</text>
<text x="363" y="39.2">riser box</text>
<text x="390" y="36.1">698</text>
<text x="390" y="39.2">291</text>
<text x="409.3" y="36.1">-</text>
<text x="409.3" y="39.2">-</text>
<text x="312" y="42.2">GF-IN6</text>
<text x="312" y="45.3">GF-IN7</text>
<text x="326.7" y="42.2">A/B</text>
<text x="326.7" y="45.3">A/B</text>
<text x="336.5" y="42.2">38x89 C16 @400</text>
<text x="336.5" y="45.3">38x89 C16 @600</text>
<text x="363" y="42.2">bathroom</text>
<text x="363" y="45.3">partition</text>
<text x="388.9" y="42.2">2476</text>
<text x="388.9" y="45.3">3944</text>
<text x="406.9" y="45.3">ID2</text>
<text x="409.3" y="42.2">-</text>
<text x="312" y="48.4">GF-IN8</text>
<text x="312" y="51.4">GF-IN9</text>
<text x="326.7" y="48.4">A/B</text>
<text x="326.7" y="51.4">A/B</text>
<text x="336.5" y="48.4">38x89 C16 @400</text>
<text x="336.5" y="51.4">38x89 C16 @600</text>
<text x="363" y="48.4">bathroom</text>
<text x="363" y="51.4">partition</text>
<text x="388.9" y="48.4">2184</text>
<text x="388.9" y="51.4">2531</text>
<text x="406.9" y="48.4">ID3</text>
<text x="406.9" y="51.4">ID1</text>
<text x="312" y="54.5">GF-IN10</text>
<text x="312" y="57.5">GF-IN11</text>
<text x="326.7" y="54.5">A/B</text>
<text x="326.7" y="57.5">A/B</text>
<text x="336.5" y="54.5">38x89 C16 @600</text>
<text x="336.5" y="57.5">38x89 C16 @600</text>
<text x="363" y="54.5">partition</text>
<text x="363" y="57.5">partition</text>
<text x="388.9" y="54.5">1544</text>
<text x="388.9" y="57.5">1290</text>
<text x="406.9" y="54.5">ID4</text>
<text x="409.3" y="57.5">-</text>
<text x="312" y="60.6">GF-IN12</text>
<text x="312" y="63.7">GF-IN13</text>
<text x="326.7" y="60.6">C/D</text>
<text x="326.7" y="63.7">C/D</text>
<text x="336.5" y="60.6">38x89 C16 @600</text>
<text x="336.5" y="63.7">38x89 C16 @600</text>
<text x="363" y="60.6">partition</text>
<text x="363" y="63.7">partition</text>
<text x="388.9" y="60.6">1290</text>
<text x="388.9" y="63.7">1544</text>
<text x="406.9" y="63.7">ID9</text>
<text x="409.3" y="60.6">-</text>
<text x="312" y="66.7">GF-IN14</text>
<text x="312" y="69.8">GF-IN15</text>
<text x="326.7" y="66.7">C/D</text>
<text x="326.7" y="69.8">C/D</text>
<text x="336.5" y="66.7">38x89 C16 @600</text>
<text x="336.5" y="69.8">38x89 C16 @400</text>
<text x="363" y="66.7">partition</text>
<text x="363" y="69.8">bathroom</text>
<text x="388.9" y="66.7">2531</text>
<text x="388.9" y="69.8">2184</text>
<text x="406.9" y="66.7">ID6</text>
<text x="406.9" y="69.8">ID8</text>
<text x="312" y="72.9">GF-IN16</text>
<text x="312" y="75.9">GF-IN17</text>
<text x="326.7" y="72.9">C/D</text>
<text x="326.7" y="75.9">C/D</text>
<text x="336.5" y="72.9">38x89 C16 @600</text>
<text x="336.5" y="75.9">38x89 C16 @400</text>
<text x="363" y="72.9">partition</text>
<text x="363" y="75.9">bathroom</text>
<text x="388.9" y="72.9">3944</text>
<text x="388.9" y="75.9">2476</text>
<text x="406.9" y="72.9">ID7</text>
<text x="409.3" y="75.9">-</text>
<text x="96.7" y="83.4">9614</text>
<text x="224.9" y="83.4">9614</text>
<text x="312" y="79">GF-IN18</text>
<text x="312" y="82">GF-IN19</text>
<text x="326.7" y="79">C/D</text>
<text x="326.7" y="82">C/D</text>
<text x="336.5" y="79">38x47 C16 @600</text>
<text x="336.5" y="82">38x47 C16 @600</text>
<text x="363" y="79">riser box</text>
<text x="363" y="82">riser box</text>
<text x="390" y="79">291</text>
<text x="390" y="82">698</text>
<text x="409.3" y="79">-</text>
<text x="409.3" y="82">-</text>
<text x="312" y="85.1">GF-IN20</text>
<text x="312" y="88.2">GF-IN21</text>
<text x="326.7" y="85.1">C/D</text>
<text x="326.7" y="88.2">C/D</text>
<text x="336.5" y="85.1">38x89 C16 @400</text>
<text x="336.5" y="88.2">38x89 C16 @600</text>
<text x="363" y="85.1">bathroom</text>
<text x="363" y="88.2">partition</text>
<text x="388.9" y="85.1">2063</text>
<text x="388.9" y="88.2">1079</text>
<text x="405.8" y="88.2">ID10</text>
<text x="409.3" y="85.1">-</text>
<text x="312" y="91.2">GF-IN22</text>
<text x="326.7" y="91.2">C/D</text>
<text x="336.5" y="91.2">38x89 C16 @600</text>
<text x="363" y="91.2">partition</text>
<text x="390" y="91.2">870</text>
<text x="409.3" y="91.2">-</text>
<text x="46" y="97.4" transform="rotate(-90 46 97.4)">107</text>
<text x="282" y="97.4" transform="rotate(-90 282 97.4)">107</text>
<text x="41" y="104.4" transform="rotate(-90 41 104.4)">1079</text>
<text x="46" y="103.5" transform="rotate(-90 46 103.5)">810</text>
<text x="48.5" y="102.6">870</text>
<text x="274.2" y="102.6">870</text>
<text x="282" y="103.5" transform="rotate(-90 282 103.5)">810</text>
<text x="287" y="104.4" transform="rotate(-90 287 104.4)">1079</text>
<text x="46" y="110" transform="rotate(-90 46 110)">162</text>
<text x="282" y="110" transform="rotate(-90 282 110)">162</text>
<text x="89.3" y="117.1" transform="rotate(-90 89.3 117.1)">2985</text>
<text x="238.7" y="117.1" transform="rotate(-90 238.7 117.1)">2985</text>
<text x="84.3" y="123.5" transform="rotate(-90 84.3 123.5)">3944</text>
<text x="110.8" y="123.7">2531</text>
<text x="210.8" y="123.7">2531</text>
<text x="243.7" y="123.5" transform="rotate(-90 243.7 123.5)">3944</text>
<text x="97.8" y="128.7">496</text>
<text x="107.2" y="128.7">910</text>
<text x="120.2" y="128.7">1125</text>
<text x="201.4" y="128.7">1125</text>
<text x="215.6" y="128.7">910</text>
<text x="224.9" y="128.7">496</text>
<text x="89.3" y="142.5" transform="rotate(-90 89.3 142.5)">910</text>
<text x="238.7" y="142.5" transform="rotate(-90 238.7 142.5)">910</text>
<text x="89.3" y="148.4" transform="rotate(-90 89.3 148.4)">49</text>
<text x="238.7" y="148.4" transform="rotate(-90 238.7 148.4)">49</text>
<text x="303.1" y="149.7" transform="rotate(-90 303.1 149.7)">8583</text>
<text x="104.5" y="150.7" transform="rotate(-90 104.5 150.7)">219</text>
<text x="223.4" y="150.7" transform="rotate(-90 223.4 150.7)">219</text>
<text x="91" y="156.4">2476</text>
<text x="104.5" y="158.3" transform="rotate(-90 104.5 158.3)">910</text>
<text x="124.7" y="159.4" transform="rotate(-90 124.7 159.4)">233</text>
<text x="203.3" y="159.4" transform="rotate(-90 203.3 159.4)">233</text>
<text x="223.4" y="158.3" transform="rotate(-90 223.4 158.3)">910</text>
<text x="230.6" y="156.4">2476</text>
<text x="71.5" y="165.2" transform="rotate(-90 71.5 165.2)">2063</text>
<text x="99.5" y="164.4" transform="rotate(-90 99.5 164.4)">2184</text>
<text x="228.4" y="164.4" transform="rotate(-90 228.4 164.4)">2184</text>
<text x="256.5" y="165.2" transform="rotate(-90 256.5 165.2)">2063</text>
<text x="104.5" y="171.9" transform="rotate(-90 104.5 171.9)">1055</text>
<text x="119.7" y="168.7" transform="rotate(-90 119.7 168.7)">1544</text>
<text x="124.7" y="169.6" transform="rotate(-90 124.7 169.6)">1210</text>
<text x="203.3" y="169.6" transform="rotate(-90 203.3 169.6)">1210</text>
<text x="208.3" y="168.7" transform="rotate(-90 208.3 168.7)">1544</text>
<text x="223.4" y="171.9" transform="rotate(-90 223.4 171.9)">1055</text>
<text x="81.4" y="176.5" transform="rotate(-90 81.4 176.5)">291</text>
<text x="124.7" y="177.7" transform="rotate(-90 124.7 177.7)">100</text>
<text x="150.3" y="175.1">1290</text>
<text x="171.3" y="175.1">1290</text>
<text x="203.3" y="177.7" transform="rotate(-90 203.3 177.7)">100</text>
<text x="246.6" y="176.5" transform="rotate(-90 246.6 176.5)">291</text>
<text x="81.3" y="180.1">698</text>
<text x="241.4" y="180.1">698</text>
<text x="160.3" y="216.6">19228</text>
</g>
<g font-size="2" fill="#73737a">
<text x="43.8" y="92.5">887</text>
<text x="278.9" y="92.5">887</text>
<text x="50.9" y="97.7">89</text>
<text x="71.4" y="97.7">3160</text>
<text x="250.2" y="97.7">3160</text>
<text x="272.9" y="97.7">89</text>
<text x="56.3" y="103.2" transform="rotate(-90 56.3 103.2)">975</text>
<text x="51.1" y="109.7" transform="rotate(-90 51.1 109.7)">89</text>
<text x="64.9" y="114.4">4136</text>
<text x="94.2" y="114.4">89</text>
<text x="121.9" y="116.8" transform="rotate(-90 121.9 116.8)">2934</text>
<text x="126.3" y="114.4">4890</text>
<text x="195.3" y="114.4">4890</text>
<text x="229.6" y="114.4">89</text>
<text x="256.7" y="114.4">4136</text>
<text x="121.9" y="135.8" transform="rotate(-90 121.9 135.8)">89</text>
<text x="312" y="135.9">Section</text>
<text x="361.5" y="135.9">Pieces</text>
<text x="381.2" y="135.9">Run m</text>
<text x="397.7" y="135.9">4.8m lengths</text>
<text x="102.1" y="143.2" transform="rotate(-90 102.1 143.2)">939</text>
<text x="51.1" y="145.2" transform="rotate(-90 51.1 145.2)">5066</text>
<text x="102.1" y="149.5" transform="rotate(-90 102.1 149.5)">89</text>
<text x="91.8" y="153.5">2389</text>
<text x="109.4" y="155.3">89</text>
<text x="118.4" y="155.3">1421</text>
<text x="159.7" y="154.3" transform="rotate(-90 159.7 154.3)">2158</text>
<text x="203.2" y="155.3">1421</text>
<text x="214.4" y="155.3">89</text>
<text x="229.8" y="153.5">2389</text>
<text x="56" y="156.1">2800</text>
<text x="76.4" y="156.1">89</text>
<text x="129.6" y="160.4">89</text>
<text x="134" y="160.4">663</text>
<text x="188.7" y="160.4">663</text>
<text x="194.2" y="160.4">89</text>
<text x="247.4" y="156.1">89</text>
<text x="265.6" y="156.1">2800</text>
<text x="88.2" y="162.7" transform="rotate(-90 88.2 162.7)">1728</text>
<text x="102.1" y="165.1" transform="rotate(-90 102.1 165.1)">2080</text>
<text x="88.2" y="173.5" transform="rotate(-90 88.2 173.5)">47</text>
<text x="159.7" y="168.2" transform="rotate(-90 159.7 168.2)">89</text>
<text x="90.8" y="176.4" transform="rotate(-90 90.8 176.4)">306</text>
<text x="159.7" y="186" transform="rotate(-90 159.7 186)">2420</text>
</g>
<g font-size="1.9" fill="#73737a">
<text x="312" y="23.9">Panel</text>
<text x="326.7" y="23.9">Flat</text>
<text x="336.5" y="23.9">Studs</text>
<text x="363" y="23.9">Use</text>
<text x="387.1" y="23.9">Length</text>
<text x="404.6" y="23.9">Doors</text>
<text x="312" y="146.1">Studs, rails and noggins from the model. Order lengths = run / 4.8m +5%, not cut-optimised.</text>
<text x="312" y="208.9">REV</text>
<text x="324" y="208.9">DATE</text>
<text x="342" y="208.9">DESCRIPTION</text>
</g>
<g font-size="1.9" fill="#14141a">
<text x="34" y="284.6">Partition panel, studs cut at plan level</text>
<text x="86" y="284.6">Panel joint</text>
<text x="138" y="284.6">Nudura ICF shell (context only)</text>
<text x="190" y="284.6">Door opening, head over</text>
</g>
<g font-size="1.8" fill="#73737a">
<text x="312" y="94.6">Length = panel length along the wall (mm). Head and bottom rails as the studs. Bathroom walls at 400 centres for pattressing;</text>
<text x="312" y="98">riser boxing 38x47.</text>
<text x="311" y="235.8">CLIENT</text>
<text x="363" y="235.8">PROJECT</text>
<text x="311" y="246.8">DRAWING TITLE</text>
<text x="311" y="260.3">SCALE</text>
<text x="345.7" y="260.3">SIZE</text>
<text x="380.3" y="260.3">DATE</text>
<text x="311" y="268.3">DRAWN</text>
<text x="345.7" y="268.3">CHECKED</text>
<text x="380.3" y="268.3">APPROVED</text>
<text x="346.4" y="276.3">DRAWING No.</text>
<text x="398.4" y="276.3">REV</text>
<text x="18" y="288" transform="rotate(-90 18 288)">Do not scale. All dimensions in mm. Check all dimensions on site.</text>
</g>
<g font-size="1.8" fill="#14141a">
<text x="312" y="111.3">ID1</text>
<text x="312" y="113.9">ID2</text>
<text x="329.1" y="111.3">910</text>
<text x="329.1" y="113.9">910</text>
<text x="340" y="111.3">2100</text>
<text x="340" y="113.9">2100</text>
<text x="353.9" y="111.3">2100</text>
<text x="353.9" y="113.9">2100</text>
<text x="364" y="111.3">ID6</text>
<text x="364" y="113.9">ID7</text>
<text x="381.1" y="111.3">910</text>
<text x="381.1" y="113.9">910</text>
<text x="392" y="111.3">2100</text>
<text x="392" y="113.9">2100</text>
<text x="405.9" y="111.3">2100</text>
<text x="405.9" y="113.9">2100</text>
<text x="312" y="116.5">ID3</text>
<text x="312" y="119.1">ID4</text>
<text x="328.1" y="119.1">1210</text>
<text x="329.1" y="116.5">910</text>
<text x="340" y="116.5">2100</text>
<text x="340" y="119.1">2100</text>
<text x="353.9" y="116.5">2100</text>
<text x="353.9" y="119.1">2100</text>
<text x="364" y="116.5">ID8</text>
<text x="364" y="119.1">ID9</text>
<text x="380.1" y="119.1">1210</text>
<text x="381.1" y="116.5">910</text>
<text x="392" y="116.5">2100</text>
<text x="392" y="119.1">2100</text>
<text x="405.9" y="116.5">2100</text>
<text x="405.9" y="119.1">2100</text>
<text x="312" y="121.7">ID5</text>
<text x="329.1" y="121.7">810</text>
<text x="340" y="121.7">2100</text>
<text x="353.9" y="121.7">2100</text>
<text x="364" y="121.7">ID10</text>
<text x="381.1" y="121.7">810</text>
<text x="392" y="121.7">2100</text>
<text x="405.9" y="121.7">2100</text>
</g>
<text font-size="1.8" fill="#d9fff2" x="311" y="276.3">STATUS</text>
<g font-size="1.7" fill="#73737a">
<text x="312" y="108.7">Label</text>
<text x="327.4" y="108.7">Width</text>
<text x="338.7" y="108.7">Height</text>
<text x="353.8" y="108.7">Head</text>
<text x="364" y="108.7">Label</text>
<text x="379.4" y="108.7">Width</text>
<text x="390.7" y="108.7">Height</text>
<text x="405.8" y="108.7">Head</text>
</g>
<g font-size="1.7" fill="#14141a">
<text x="233.5" y="284.6">0</text>
<text x="246.9" y="284.6">1</text>
<text x="260.2" y="284.6">2</text>
<text x="273.5" y="284.6">3</text>
<text x="286.9" y="284.6">4</text>
<text x="299.5" y="284.6">5m</text>
</g>
<g font-size="1.6" fill="#17458c">
<text x="55.3" y="105.7">ID5</text>
<text x="267.7" y="102.4">ID10</text>
<text x="104.2" y="123.8">ID1</text>
<text x="219.3" y="123.8">ID6</text>
<text x="82.5" y="141.4">ID2</text>
<text x="241" y="141.4">ID7</text>
<text x="97.7" y="157.2">ID3</text>
<text x="225.7" y="157.2">ID8</text>
<text x="117.9" y="171.2">ID4</text>
<text x="205.6" y="171.2">ID9</text>
</g>
<text font-size="1.6" fill="#73737a" x="312" y="124.6">Structural opening sizes. Head level above underside of the bottom rail.</text>
<g font-size="1.5" fill="#14141a">
<text x="60.4" y="101.8" transform="rotate(-90 60.4 101.8)">GF-IN2</text>
<text x="42.9" y="112.9">GF-IN1</text>
<text x="271" y="110.1" transform="rotate(-90 271 110.1)">GF-IN21</text>
<text x="277.8" y="112.9">GF-IN22</text>
<text x="92.3" y="123.7" transform="rotate(-90 92.3 123.7)">GF-IN7</text>
<text x="235" y="124.2" transform="rotate(-90 235 124.2)">GF-IN16</text>
<text x="110.6" y="131.7">GF-IN9</text>
<text x="210.2" y="131.7">GF-IN14</text>
<text x="223.4" y="145.4">GF-IN17</text>
<text x="84.2" y="152.7">GF-IN6</text>
<text x="74.5" y="165.4" transform="rotate(-90 74.5 165.4)">GF-IN3</text>
<text x="107.5" y="164.6" transform="rotate(-90 107.5 164.6)">GF-IN8</text>
<text x="219.8" y="165" transform="rotate(-90 219.8 165)">GF-IN15</text>
<text x="252.8" y="165.8" transform="rotate(-90 252.8 165.8)">GF-IN20</text>
<text x="80.5" y="169.6">GF-IN4</text>
<text x="128.7" y="169.3" transform="rotate(-90 128.7 169.3)">GF-IN10</text>
<text x="149.7" y="171.4">GF-IN11</text>
<text x="170.7" y="171.4">GF-IN12</text>
<text x="198.6" y="169.3" transform="rotate(-90 198.6 169.3)">GF-IN13</text>
<text x="240.2" y="169.6">GF-IN19</text>
<text x="95.3" y="177.3" transform="rotate(-90 95.3 177.3)">GF-IN5</text>
<text x="236.1" y="177.7" transform="rotate(-90 236.1 177.7)">GF-IN18</text>
</g>
</svg>
